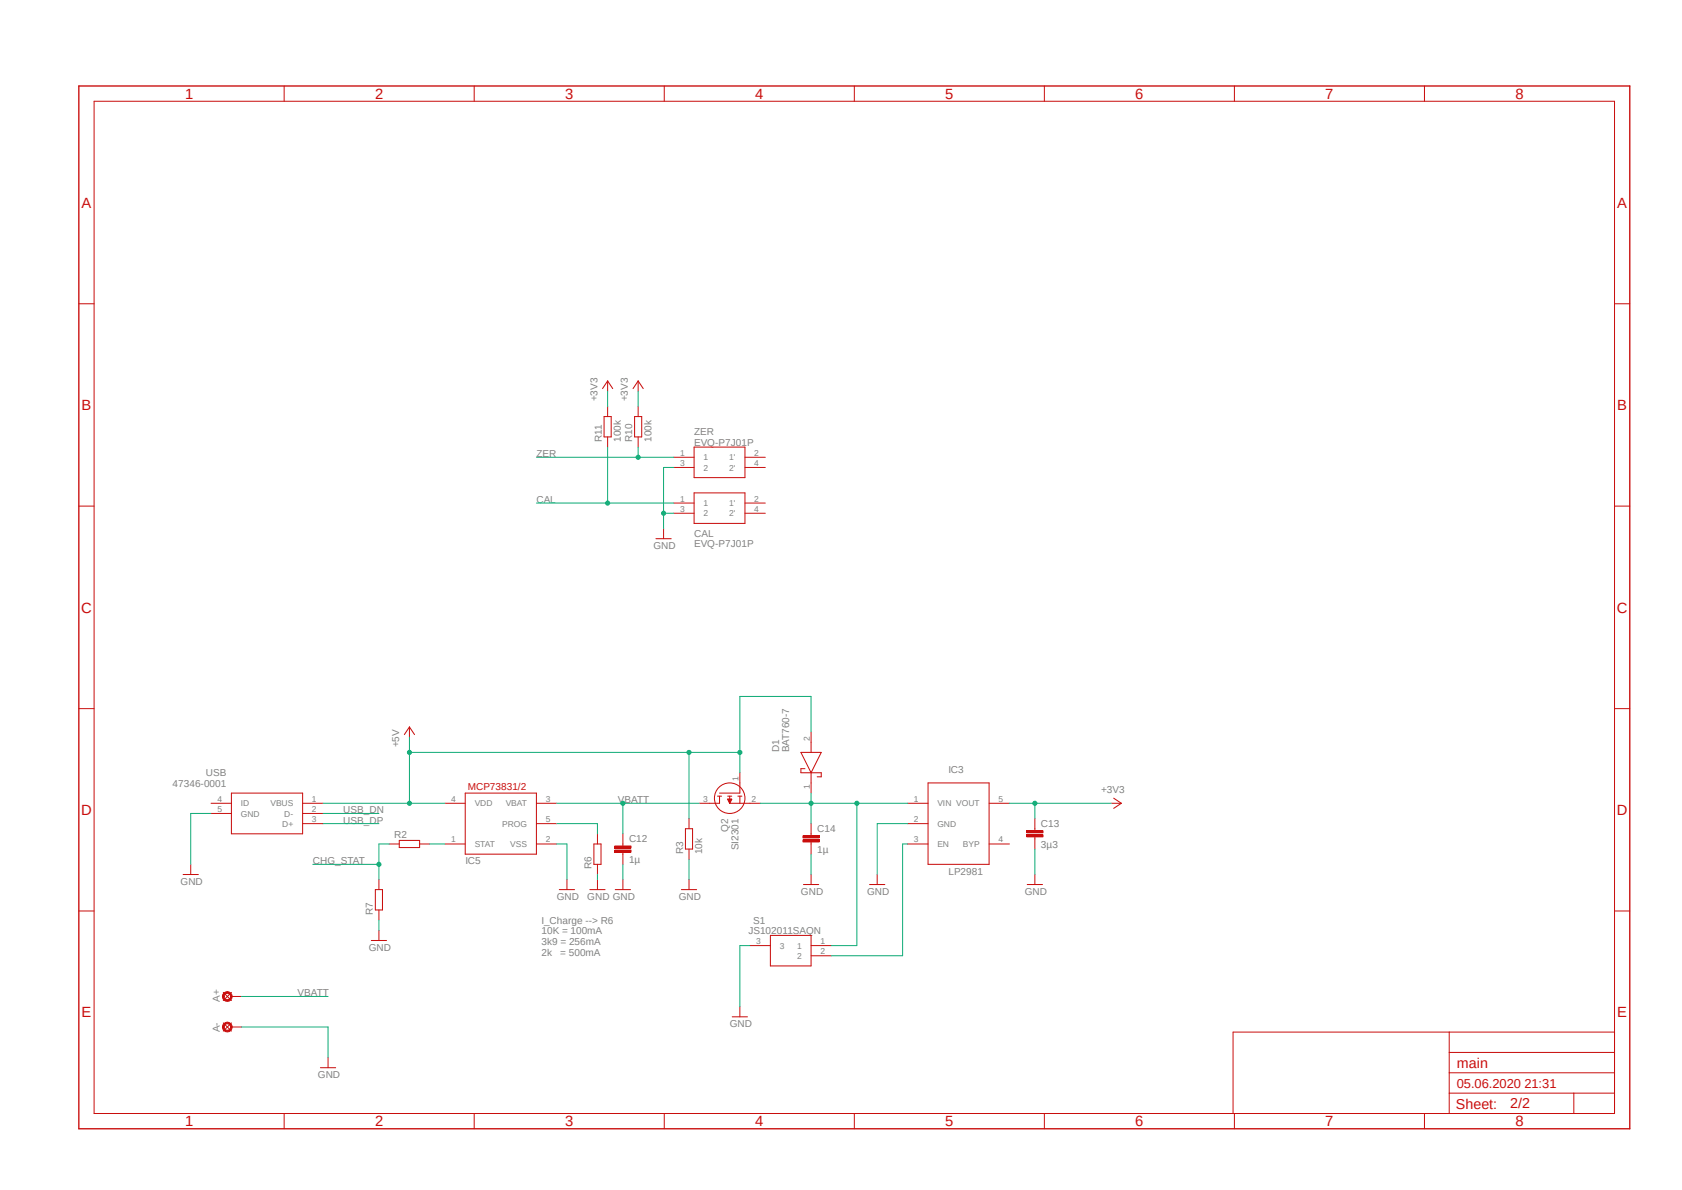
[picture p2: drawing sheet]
<svg xmlns="http://www.w3.org/2000/svg" width="420mm" height="297mm" viewBox="0 0 420 297" stroke-linecap="round" stroke-linejoin="round" font-family="sans-serif">
<path d="M19.2 21.1l388.1 261.2M407.3 21.1l-388.1 261.2" fill="none" stroke="#fff" stroke-width=".25"/>
<g fill="none" stroke="#c90d0c" stroke-width=".25">
<path d="M23.5 25.3h379.6v252.6h-379.6zM71 21.5v3.8M118.4 21.5v3.8M165.9 21.5v3.8M213.3 21.5v3.8M260.8 21.5v3.8M308.2 21.5v3.8M355.7 21.5v3.8M19.7 75.8h3.8M403.1 75.8h3.9M168.2 114.1h5.1M168.2 116.7h5.1"/>
<path d="M173.3 111.6h12.7v7.6h-12.7zM186 114.1h5.1M186 116.7h5.1M19.7 126.3h3.8M163.8 134.5h3.8M165.7 131.9v2.6M168.2 125.6h5.1M168.2 128.1h5.1M173.3 123h12.7v7.6h-12.7zM186 125.6h5.1M186 128.1h5.1M403.1 126.3h3.9"/>
<path d="M19.7 176.9h3.8M403.1 176.9h3.9M57.8 198h17.8v10.1h-17.8zM116.2 198h17.7v15.2h-17.7zM179.2 198.7h1M179.7 198.7v1.8h-5.1M181.7 198.7h1M181.7 199.5h1l-.5 1zM181.8 199.6h.8M181.9 199.9h.6M182.2 198.7v1.8M184.2 198.7h1.1"/>
<path d="M184.7 192.9v5.1h-5M184.7 198.7v1.8M231.7 195.4h15.3v20.3h-15.3zM278.1 199.2l1.9 1.3M45.7 218.3h3.8M47.6 215.7v2.6M52.7 200.5h5.1M52.7 203h5.1M75.6 200.5h5M75.6 205.6h5M75.6 203h5M111.1 200.5h5.1"/>
<path d="M111.1 210.7h5.1M133.9 200.5h5.1M133.9 205.6h5.1M133.9 210.7h5.1M141.6 219.5v2.5M148.3 210.7h1.8v5h-1.8zM149.2 208.1v2.6M149.2 215.7v2.6M149.2 219.5v2.5M171.2 206.8h1.7v5.1h-1.7zM172 204.3v2.5M172 211.9v2.6"/>
<path d="M172 219.5v2.5M182 200h.4M182.1 200.2h.2M182.2 200.4h.1M182.2 200.5h7.6M219 218.3v2.5M226.7 200.5h5M226.7 205.6h5M226.7 210.7h5M247 200.5h5.1M247 210.7h5.1M277.5 200.5h2.5"/>
<path d="M280 200.5l-1.9 1.3M19.7 227.4h3.8M139.7 222h3.8M147.3 222h3.8M170.1 222h3.8M217.1 220.8h3.8M403.1 227.4h3.9M55.8 247.7l2 2M57.8 247.7l-2 2M361.9 257.6v20.3M403.1 257.6h-95.2v20.3M71 277.9v3.8"/>
<path d="M80 266.5h3.8M81.9 263.9v2.6M118.4 277.9v3.8M165.9 277.9v3.8M213.3 277.9v3.8M260.8 277.9v3.8M308.2 277.9v3.8M355.7 277.9v3.8M361.9 272.8h41.2M361.9 267.8h41.2M361.9 262.7h41.2M393 272.8v5.1"/>
<circle cx="182.2" cy="199.2" r="3.8"/>
</g>
<path d="M19.7 21.5h387.3v260.2h-387.3z" fill="none" stroke="#c90d0c" stroke-width=".34"/>
<path d="M55.9 247.9a1.21 1.21 0 0 1 1.9 .2 1.21 1.21 0 0 1-.7 1.8 1.21 1.21 0 0 1-1.6-1.2h.5a.83 .83 0 0 1 1.2-.7 .83 .83 0 0 1 .1 1.4 .83 .83 0 0 1-1.3-.4v-.3h-.5z" fill-rule="evenodd" fill="#c90d0c"/>
<path d="M55.8 255.3l2 2M55.9 247.9a1.21 1.21 0 0 1 1.9 .2 1.21 1.21 0 0 1-.7 1.8 1.21 1.21 0 0 1-1.6-1.2h.5a.83 .83 0 0 1 1.2-.7 .83 .83 0 0 1 .1 1.4 .83 .83 0 0 1-1.3-.4v-.3h-.5zM57.8 248.7h2.5M57.8 255.3l-2 2" fill="none" stroke="#c90d0c" stroke-width=".25"/>
<path d="M55.9 255.5a1.21 1.21 0 0 1 1.9 .2 1.21 1.21 0 0 1-.7 1.8 1.21 1.21 0 0 1-1.6-1.2h.5a.83 .83 0 0 1 1.2-.6 .83 .83 0 0 1 .1 1.3 .83 .83 0 0 1-1.3-.3v-.4h-.5z" fill-rule="evenodd" fill="#c90d0c"/>
<path d="M155.5 210.7v.5M155.5 212.7v.5M55.9 255.5a1.21 1.21 0 0 1 1.9 .2 1.21 1.21 0 0 1-.7 1.8 1.21 1.21 0 0 1-1.6-1.2h.5a.83 .83 0 0 1 1.2-.6 .83 .83 0 0 1 .1 1.3 .83 .83 0 0 1-1.3-.3v-.4h-.5zM57.8 256.3h2.5" fill="none" stroke="#c90d0c" stroke-width=".25"/>
<path d="M153.5 212.2h4.1v.5h-4.1z" fill-rule="evenodd" fill="#c90d0c"/>
<path d="M153.5 212.2h4.1v.5h-4.1z" fill="none" stroke="#c90d0c" stroke-width=".25"/>
<path d="M153.5 211.2h4.1v.5h-4.1z" fill-rule="evenodd" fill="#c90d0c"/>
<path d="M153.5 211.2h4.1v.5h-4.1zM155.5 208.1v2.6M155.5 213.2v2.5M258.4 206.8v.5M258.4 208.9v.5" fill="none" stroke="#c90d0c" stroke-width=".25"/>
<path d="M256.4 208.4h4v.5h-4z" fill-rule="evenodd" fill="#c90d0c"/>
<path d="M256.4 208.4h4v.5h-4z" fill="none" stroke="#c90d0c" stroke-width=".25"/>
<path d="M256.4 207.3h4v.6h-4z" fill-rule="evenodd" fill="#c90d0c"/>
<path d="M202.5 208.1v.5M202.5 210.1v.6M256.4 207.3h4v.6h-4zM258.4 204.3v2.5M258.4 209.4v2.5" fill="none" stroke="#c90d0c" stroke-width=".25"/>
<path d="M200.5 209.6h4.1v.5h-4.1z" fill-rule="evenodd" fill="#c90d0c"/>
<path d="M200.5 209.6h4.1v.5h-4.1z" fill="none" stroke="#c90d0c" stroke-width=".25"/>
<path d="M200.5 208.6h4.1v.5h-4.1z" fill-rule="evenodd" fill="#c90d0c"/>
<g fill="none" stroke="#c90d0c" stroke-width=".25">
<path d="M151.7 95.1v2.5M151.7 95.1l1.3 1.9M151.7 95.1l-1.2 1.9M159.3 95.1v2.5M159.3 95.1l1.3 1.9M159.3 95.1l-1.2 1.9M150.8 104h1.8v5.1h-1.8zM151.7 101.4v2.6M151.7 109.1v2.5M158.5 104h1.7v5.1h-1.7zM159.3 101.4v2.6M159.3 109.1v2.5"/>
<path d="M102.2 181.4l1.3 1.9M102.2 181.4l-1.2 1.9M102.2 181.4v2.6M200 187.8h5.1l-2.6 5.1zM201 191.9h-1v1h5.1v1h-1.1M202.5 182.7v5.1M202.5 192.9v5.1M94.6 219.5v2.5M97.2 210.7h2.5M99.7 209.8h5.1v1.7h-5.1zM104.8 210.7h2.5M155.5 219.5v2.5"/>
<path d="M200.5 208.6h4.1v.5h-4.1zM202.5 205.6v2.5M202.5 210.7v2.5M202.5 218.3v2.5M258.4 218.3v2.5M92.7 234.7h3.8M93.7 222h1.8v5.1h-1.8zM94.6 227.1v2.6M94.6 232.2v2.5M153.6 222h3.8M187.3 236h5.1M192.4 233.5h10.1v7.6h-10.1z"/>
<path d="M200.6 220.8h3.8M202.5 236h5.1M202.5 238.5h5.1M256.5 220.8h3.8M182.8 253.8h3.8M184.7 251.2v2.6"/>
</g>
<path d="M165.7 116.7v15.2M165.7 128.1h2.5" fill="none" stroke="#0dab76" stroke-width=".25"/>
<circle cx="165.7" cy="128.1" r=".51" fill="#0dab76"/>
<g fill="none" stroke="#0dab76" stroke-width=".25">
<path d="M151.7 111.6v14M165.7 116.7h2.5M133.9 125.6h34.3M52.7 203h-5.1v12.7M139 210.7h2.6v8.8M149.2 218.3v1.2M155.5 215.7v3.8M172 214.5v5M202.5 213.2v5.1M226.7 205.6h-7.7v12.7M258.4 211.9v6.4M94.6 229.7v2.5"/>
<path d="M187.3 236h-2.6v15.2M60.3 256.3h21.6v7.6"/>
<circle cx="165.7" cy="128.1" r=".51"/>
</g>
<circle cx="151.7" cy="125.6" r=".51" fill="#0dab76"/>
<g fill="none" stroke="#0dab76" stroke-width=".25">
<path d="M133.9 114.1h34.3M159.3 111.6v2.5"/>
<circle cx="151.7" cy="125.6" r=".51"/>
</g>
<circle cx="159.3" cy="114.1" r=".51" fill="#0dab76"/>
<g fill="none" stroke="#0dab76" stroke-width=".25">
<path d="M80.6 205.6h14M80.6 203h14M252.1 200.5h25.4M258.4 200.5v3.8"/>
<circle cx="159.3" cy="114.1" r=".51"/>
</g>
<circle cx="258.4" cy="200.5" r=".51" fill="#0dab76"/>
<g fill="none" stroke="#0dab76" stroke-width=".25">
<path d="M151.7 97.6v3.8M159.3 97.6v3.8M139 205.6h10.2v2.5M139 200.5h35.6M155.5 200.5v7.6M60.3 248.7h21.6"/>
<circle cx="258.4" cy="200.5" r=".51"/>
</g>
<circle cx="155.5" cy="200.5" r=".51" fill="#0dab76"/>
<g fill="none" stroke="#0dab76" stroke-width=".25">
<path d="M78.1 215.7h16.5M97.2 210.7h-2.6v8.8M226.7 210.7h-1.3v27.8h-17.8"/>
<circle cx="155.5" cy="200.5" r=".51"/>
</g>
<circle cx="94.6" cy="215.7" r=".51" fill="#0dab76"/>
<g fill="none" stroke="#0dab76" stroke-width=".25">
<path d="M172 187.8v16.5M184.7 192.9v-5.1h-82.5v12.7M80.6 200.5h30.5M107.3 210.7h3.8"/>
<circle cx="94.6" cy="215.7" r=".51"/>
</g>
<circle cx="172" cy="187.8" r=".51" fill="#0dab76"/>
<circle cx="172" cy="187.8" r=".51" fill="none" stroke="#0dab76" stroke-width=".25"/>
<circle cx="102.2" cy="200.5" r=".51" fill="#0dab76"/>
<g fill="none" stroke="#0dab76" stroke-width=".25">
<path d="M102.2 184v3.8"/>
<circle cx="102.2" cy="200.5" r=".51"/>
</g>
<circle cx="102.2" cy="187.8" r=".51" fill="#0dab76"/>
<g fill="none" stroke="#0dab76" stroke-width=".25">
<path d="M202.5 182.7v-8.9h-17.8v14"/>
<circle cx="102.2" cy="187.8" r=".51"/>
</g>
<circle cx="184.7" cy="187.8" r=".51" fill="#0dab76"/>
<g fill="none" stroke="#0dab76" stroke-width=".25">
<path d="M189.8 200.5h36.9M202.5 200.5v5.1"/>
<circle cx="184.7" cy="187.8" r=".51"/>
</g>
<circle cx="202.5" cy="200.5" r=".51" fill="#0dab76"/>
<g fill="none" stroke="#0dab76" stroke-width=".25">
<path d="M202.5 198v2.5M214 200.5v35.5h-6.4"/>
<circle cx="202.5" cy="200.5" r=".51"/>
</g>
<circle cx="213.9" cy="200.5" r=".51" fill="#0dab76"/>
<circle cx="213.9" cy="200.5" r=".51" fill="none" stroke="#0dab76" stroke-width=".25"/>
<g font-size="3.7" fill="#c90d0c">
<text x="46.2" y="24.7">1</text>
<text x="93.7" y="24.7">2</text>
<text x="141.1" y="24.7">3</text>
<text x="188.6" y="24.7">4</text>
<text x="236" y="24.7">5</text>
<text x="283.5" y="24.7">6</text>
<text x="330.9" y="24.7">7</text>
<text x="378.4" y="24.7">8</text>
<text x="20.4" y="51.9">A</text>
<text x="403.8" y="51.9">A</text>
<text x="20.4" y="102.4">B</text>
<text x="403.8" y="102.4">B</text>
<text x="20.3" y="152.9">C</text>
<text x="403.7" y="152.9">C</text>
<text x="20.3" y="203.5">D</text>
<text x="403.7" y="203.5">D</text>
<text x="20.4" y="254">E</text>
<text x="403.8" y="254">E</text>
<text x="46.2" y="281.1">1</text>
<text x="93.7" y="281.1">2</text>
<text x="141.1" y="281.1">3</text>
<text x="188.6" y="281.1">4</text>
<text x="236" y="281.1">5</text>
<text x="283.5" y="281.1">6</text>
<text x="330.9" y="281.1">7</text>
<text x="378.4" y="281.1">8</text>
</g>
<g font-size="3.6" fill="#c90d0c">
<text x="363.8" y="266.5">main</text>
<text x="363.5" y="276.8">Sheet:</text>
<text x="377.1" y="276.7">2/2</text>
</g>
<text font-size="3.2" fill="#c90d0c" x="363.8" y="271.6">05.06.2020 21:31</text>
<g font-size="2.5" fill="#808080">
<text x="149.2" y="100.2" transform="rotate(-90 149.2 100.2)">+3V3</text>
<text x="156.8" y="100.2" transform="rotate(-90 156.8 100.2)">+3V3</text>
<text x="150.2" y="110.3" transform="rotate(-90 150.2 110.3)">R11</text>
<text x="155" y="110.3" transform="rotate(-90 155 110.3)">100k</text>
<text x="157.9" y="110.3" transform="rotate(-90 157.9 110.3)">R10</text>
<text x="162.6" y="110.3" transform="rotate(-90 162.6 110.3)">100k</text>
<text x="173.3" y="111.2">EVQ-P7J01P</text>
<text x="173.3" y="108.7">ZER</text>
<text x="133.9" y="114.1">ZER</text>
<text x="133.9" y="125.6">CAL</text>
<text x="163.2" y="137">GND</text>
<text x="173.3" y="136.6">EVQ-P7J01P</text>
<text x="173.3" y="134.1">CAL</text>
<text x="99.7" y="186.5" transform="rotate(-90 99.7 186.5)">+5V</text>
<text x="194.5" y="187.8" transform="rotate(-90 194.5 187.8)">D1</text>
<text x="197.1" y="187.8" transform="rotate(-90 197.1 187.8)">BAT760-7</text>
<text x="43.1" y="196.3">47346-0001</text>
<text x="51.4" y="193.8">USB</text>
<text x="236.8" y="192.9">IC3</text>
<text x="274.9" y="198">+3V3</text>
<text x="85.7" y="203">USB_DN</text>
<text x="154.3" y="200.5">VBATT</text>
<text x="85.7" y="205.6">USB_DP</text>
<text x="98.4" y="209.1">R2</text>
<text x="181.8" y="207.6" transform="rotate(-90 181.8 207.6)">Q2</text>
<text x="204" y="207.7">C14</text>
<text x="259.9" y="206.5">C13</text>
<text x="78.1" y="215.7">CHG_STAT</text>
<text x="116.2" y="215.7">IC5</text>
<text x="157.1" y="215.4">1µ</text>
<text x="157.1" y="210.3">C12</text>
<text x="170.6" y="213.2" transform="rotate(-90 170.6 213.2)">R3</text>
<text x="175.3" y="213.2" transform="rotate(-90 175.3 213.2)">10k</text>
<text x="184.4" y="212.2" transform="rotate(-90 184.4 212.2)">SI2301</text>
<text x="204" y="212.8">1µ</text>
<text x="259.9" y="211.5">3µ3</text>
<text x="45.1" y="220.8">GND</text>
<text x="147.7" y="217" transform="rotate(-90 147.7 217)">R6</text>
<text x="236.8" y="218.3">LP2981</text>
<text x="139" y="224.6">GND</text>
<text x="146.6" y="224.6">GND GND</text>
<text x="169.5" y="224.6">GND</text>
<text x="200" y="223.3">GND</text>
<text x="216.5" y="223.3">GND</text>
<text x="255.9" y="223.3">GND</text>
<text x="93.1" y="228.4" transform="rotate(-90 93.1 228.4)">R7</text>
<text x="135.2" y="230.6">I_Charge --&gt; R6</text>
<text x="135.2" y="233.2">10K = 100mA</text>
<text x="186.9" y="233.1">JS102011SAQN</text>
<text x="188" y="230.6">S1</text>
<text x="92.1" y="237.3">GND</text>
<text x="135.2" y="235.9">3k9 = 256mA</text>
<text x="135.2" y="238.6">2k</text>
<text x="139.9" y="238.6">= 500mA</text>
<text x="54.9" y="250" transform="rotate(-90 54.9 250)">A+</text>
<text x="74.3" y="248.7">VBATT</text>
<text x="54.9" y="257.6" transform="rotate(-90 54.9 257.6)">A-</text>
<text x="182.2" y="256.3">GND</text>
<text x="79.4" y="269">GND</text>
</g>
<text font-size="2.5" fill="#c90d0c" x="116.8" y="197.2">MCP73831/2</text>
<g font-size="2.1" fill="#808080">
<text x="169.8" y="113.8">1</text>
<text x="188.3" y="113.8">2</text>
<text x="169.8" y="116.3">3</text>
<text x="175.6" y="114.9">1</text>
<text x="175.6" y="117.4">2</text>
<text x="182.1" y="114.9">1'</text>
<text x="182.1" y="117.4">2'</text>
<text x="188.3" y="116.3">4</text>
<text x="169.8" y="125.2">1</text>
<text x="188.3" y="125.2">2</text>
<text x="169.8" y="127.8">3</text>
<text x="175.6" y="126.3">1</text>
<text x="175.6" y="128.9">2</text>
<text x="182.1" y="126.3">1'</text>
<text x="182.1" y="128.9">2'</text>
<text x="188.3" y="127.8">4</text>
<text x="202.2" y="184.9" transform="rotate(-90 202.2 184.9)">2</text>
<text x="184.4" y="195" transform="rotate(-90 184.4 195)">1</text>
<text x="202.2" y="196.9" transform="rotate(-90 202.2 196.9)">1</text>
<text x="54.3" y="200.1">4</text>
<text x="54.3" y="202.6">5</text>
<text x="60.1" y="201.3">ID</text>
<text x="60.1" y="203.8">GND</text>
<text x="67.5" y="201.3">VBUS</text>
<text x="71" y="203.8">D-</text>
<text x="77.9" y="200.1">1</text>
<text x="77.9" y="202.6">2</text>
<text x="112.6" y="200.1">4</text>
<text x="118.5" y="201.3">VDD</text>
<text x="126.3" y="201.3">VBAT</text>
<text x="136.3" y="200.1">3</text>
<text x="175.6" y="200.1">3</text>
<text x="187.7" y="200.1">2</text>
<text x="228.2" y="200.1">1</text>
<text x="234.1" y="201.3">VIN VOUT</text>
<text x="249.3" y="200.1">5</text>
<text x="70.5" y="206.3">D+</text>
<text x="77.9" y="205.2">3</text>
<text x="125.4" y="206.3">PROG</text>
<text x="136.3" y="205.2">5</text>
<text x="228.2" y="205.2">2</text>
<text x="234.1" y="206.3">GND</text>
<text x="112.6" y="210.3">1</text>
<text x="118.5" y="211.4">STAT</text>
<text x="127.4" y="211.4">VSS</text>
<text x="136.3" y="210.3">2</text>
<text x="228.2" y="210.3">3</text>
<text x="234.1" y="211.4">EN</text>
<text x="240.5" y="211.4">BYP</text>
<text x="249.3" y="210.3">4</text>
<text x="188.8" y="235.7">3</text>
<text x="194.7" y="236.8">3</text>
<text x="199" y="236.8">1</text>
<text x="199" y="239.3">2</text>
<text x="204.9" y="235.7">1</text>
<text x="204.9" y="238.2">2</text>
</g>
</svg>
